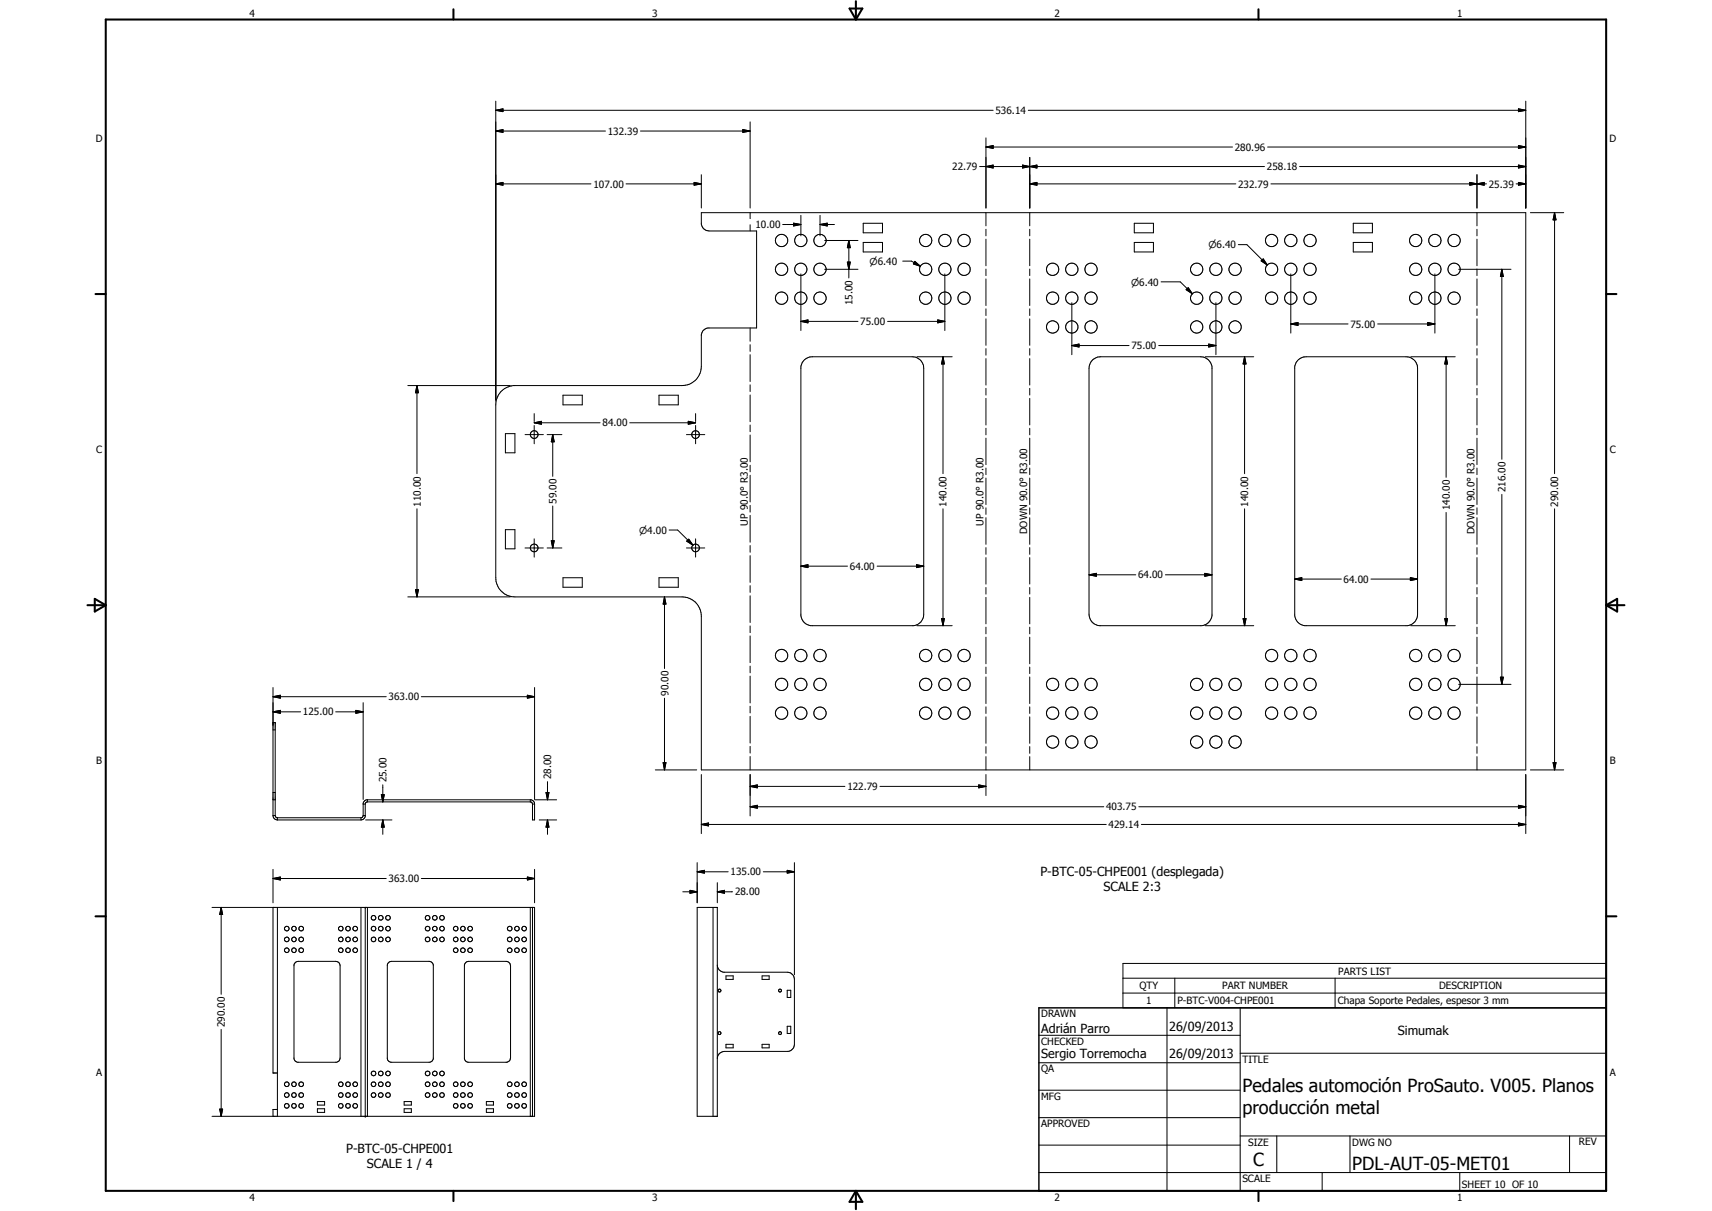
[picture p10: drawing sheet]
<svg xmlns="http://www.w3.org/2000/svg" width="594mm" height="420mm" viewBox="0 0 594 420" stroke-linecap="round" stroke-linejoin="round" font-family="sans-serif">
<g fill="none" stroke="#000" stroke-width=".35">
<path d="M172 38.3l2.5-.5v.9zM172 35.1v103.8M172 38.3h172.6M356.8 38.3h172.7M526.9 37.8l2.6 .5-2.6 .4zM529.5 35.1v37.1M172 45.5l2.5-.5v.9zM172 45.5h38.1M222.2 45.5h38.1M257.8 45l2.5 .5-2.5 .4zM260.3 42.3v29.9M339.9 57.8h98.9"/>
<path d="M342.1 51l2.5-.5v1zM342.1 57.8l2.5-.5v1zM342.1 47.8v24.4M342.1 51h85.6M354.8 57.3l2.5 .5-2.5 .5zM354.8 57.3v1l5-1v1zM357.3 57.8l2.5-.5v1zM357.3 54.6v17.6M439.9 51h89.6M451 57.8h78.5M526.9 50.5l2.6 .5-2.6 .5zM526.9 57.3l2.6 .5-2.6 .5z"/>
<path d="M172 63.8l2.5-.5v1zM172 63.8h33.1M217.2 63.8h26.2M240.9 63.3l2.5 .5-2.5 .5zM243.4 60.6v11.6M260.3 73.8v2.1M260.3 78v2.1M271.6 77.9h6.3M275.4 77.4l2.5 .5-2.5 .5zM277.9 74.7v7.1M284.6 77.9l2.5-.5v1zM284.6 77.9h5"/>
<path d="M284.6 74.7v7.1M299.5 77.5h6.7v3.3h-6.7zM342.1 73.8v4.6M342.1 79.5v2.3M357.3 63.8l2.5-.5v1zM357.3 73.8v4.6M357.3 79.5v2.3M357.3 63.8h71.5M393.6 77.5h6.7v3.3h-6.7zM441 63.8h74.8M469.6 77.5h6.6v3.3h-6.6zM510 63.3l2.5 .5-2.5 .5z"/>
<path d="M512.5 63.8l2.5-.5v1zM512.5 60.6v11.6M512.5 73.8v4.6M512.5 79.5v2.3M526.1 63.8h3.4M526.9 63.3l2.6 .5-2.6 .5zM531.1 73.8h11.5M539.4 73.8l.6 2.5h-1.1zM539.4 73.8v90.5M277.9 95v19.7M286.2 93.4h11.5M286.2 83.4h11.5"/>
<path d="M294 90.9h1.1l-.6 2.5zM294.5 83.4l.6 2.5h-1.1zM294.5 83.4v13M299.5 84.1h6.7v3.3h-6.7zM313.3 90.6h3l3.1 1.8M317.5 90.7l1.9 1.7-2.5-.8zM327.9 95v19.7M342.1 83v9.2M342.1 93.3v2.3M342.1 96.8v9.2M357.3 83v9.2M357.3 93.3v2.3"/>
<path d="M357.3 96.8v9.2M393.6 84.1h6.7v3.3h-6.7zM402.9 97.8h6.7l4.2 4.1M429.7 84.9h3l7.1 7M437.6 90.5l.8-.7 1.4 2.1zM447.9 95v20.6M469.6 84.1h6.6v3.3h-6.6zM497.9 95v20.6M506.2 93.4h18.1M512.5 83v9.2M512.5 93.3v2.3M512.5 96.8v9.2"/>
<path d="M521.2 93.4l.5 2.5h-1.1zM521.2 93.4v65.9M260.3 113.8v4.6M260.3 119.6v2.3M277.9 111.5l2.5-.5v1zM277.9 111.5h19.8M308 111.5h19.9M325.4 111l2.5 .5-2.5 .5zM342.1 107.1v2.4M342.1 110.6v9.2M357.3 107.1v2.4M357.3 110.6v9.2"/>
<path d="M371.9 119.9l2.5-.5v1zM371.9 119.9h19.9M371.9 105v18.1M402.1 119.9h19.8M411.6 100.5l.7-.7 1.5 2.1zM419.4 119.4l2.5 .5-2.5 .5zM421.9 105v18.1M447.9 112.4l2.5-.5v1zM447.9 112.4h19.9M478.1 112.4h19.8M495.4 111.9l2.5 .5-2.5 .5zM512.5 107.1v2.4"/>
<path d="M512.5 110.6v9.2M141.5 133.8h35.6M144.7 133.8l.5 2.5h-1zM144.7 133.8v30.5M173.8 135.9a7.2 7.2 0 0 1 4.3-2.1h58.6a6.6 6.6 0 0 0 6.7-6.7v-11a2.79 2.79 0 0 1 2.3-2.3h16.8v-33.7h-16.5a2.8 2.8 0 0 1-2.6-2.3v-4h286.1v193.3h-286.1v-53.3a6.7 6.7 0 0 0-6.7-6.7h-58a6.7 6.7 0 0 1-6.7-6.7v-59.9l.3-1.9zM195.4 137.1h6.7v3.4h-6.7zM228.7 137.1h6.7v3.4h-6.7zM260.3 123.1v9.3M260.3 133.5v2.3M260.3 137v9.3M279.2 124.8l1.3-.8 1.4-.2h34.7a4 4 0 0 1 3.9 4v85.3a3.9 3.9 0 0 1-3.5 4h-35.6a4 4 0 0 1-3.5-3.5v-86.3l.4-1.4zM318.2 123.8h12.2"/>
<path d="M327.2 123.8l.5 2.5h-1zM327.2 123.8v40.5M342.1 120.9v2.3M342.1 124.4v9.2M342.1 134.7v2.4M342.1 138.2v9.2M357.3 120.9v2.3M357.3 124.4v9.2M357.3 134.7v2.4M357.3 138.2v9.2M379.3 124.8l1.7-.9 .9-.1h34.7a4.1 4.1 0 0 1 4 3.5v86.3a4.1 4.1 0 0 1-3.5 3.5h-35.6a4 4 0 0 1-3.6-4v-85.3l.5-1.9zM418.2 123.8h16.9"/>
<path d="M431.9 123.8l.5 2.5h-1zM431.9 123.8v40.5M450.6 124.8l1.2-.8 1.5-.2h34.6a4 4 0 0 1 4 4v85.3a3.9 3.9 0 0 1-3.5 4h-35.7a4 4 0 0 1-3.4-3.5v-86.3l.4-1.4zM489.5 123.8h15.5M501.8 123.8l.5 2.5h-1zM501.8 123.8v41.8M512.5 120.9v2.3M512.5 124.4v9.2M512.5 134.7v2.4M512.5 138.2v9.2M175.4 150.5h3.3v6.6h-3.3zM182.2 150.8h6.3"/>
<path d="M185.4 146.7l2.5-.5v1zM185.4 146.7h22.8M185.4 143.5v2.8M185.4 147.6v6.4M189.9 150.8h5.1M191.8 150.8l.5 2.5h-1zM191.8 150.8v14.5M218.5 146.7h22.9M238.2 150.8h6.4M238.8 146.2l2.6 .5-2.6 .5zM241.4 143.5v2.8M241.4 147.6v6.4"/>
<path d="M260.3 147.4v2.4M260.3 150.9v9.3M342.1 148.6v2.3M342.1 152v9.2M357.3 148.6v2.3M357.3 152v9.2M512.5 148.6v2.3M512.5 152v9.2M144.7 176.5v30.6M191.8 175.6v14.5M260.3 161.4v2.3M260.3 164.9v9.3"/>
<path d="M260.3 175.3v2.4M260.3 178.8v9.3M327.2 176.5v40.6M342.1 162.4v2.3M342.1 165.9v9.1M342.1 176.2v2.3M342.1 179.6v9.2M357.3 162.4v2.3M357.3 165.9v9.1M357.3 176.2v2.3M357.3 179.6v9.2M431.9 176.5v40.6"/>
<path d="M501.8 177.8v39.3M512.5 162.4v2.3M512.5 165.9v9.1M512.5 176.2v2.3M512.5 179.6v9.2M521.2 171.5v65.9M539.4 176.5v90.6M175.4 183.8h3.3v6.6h-3.3zM182.2 190.1h6.3M185.4 186.9v6.4M189.9 190.1h5.1M191.3 187.6h1l-.5 2.5z"/>
<path d="M232.2 183.9h3l5.2 5.2M238.2 190.1h6.4M238.3 187.7l.7-.6 1.4 2zM241.4 186.9v6.4M260.3 189.3v2.3M260.3 192.8v9.3M277.9 196.4l2.5-.5v1zM277.9 196.4h16.2M304.4 196.4h16.1M318 195.9l2.5 .5-2.5 .5zM342.1 190v2.3M342.1 193.5v9.1"/>
<path d="M357.3 190v2.3M357.3 193.5v9.1M377.9 199.4l2.5-.5v1zM377.9 199.4h16.2M404.4 199.4h16.2M418.1 198.9l2.5 .5-2.5 .5zM512.5 190v2.3M512.5 193.5v9.1M141.5 207.1h35.6M144.2 204.6h1l-.5 2.5zM195.4 200.4h6.7v3.4h-6.7zM228.7 200.4h6.7v3.4h-6.7z"/>
<path d="M230.6 207.1l.5 2.5h-1zM230.6 207.1v24.8M260.3 203.2v2.3M260.3 206.7v9.3M260.3 217.2v2.3M318.2 217.1h12.2M326.7 214.6h1l-.5 2.5zM342.1 203.8v2.3M342.1 207.3v9.2M342.1 217.6v2.3M357.3 203.8v2.3M357.3 207.3v9.2"/>
<path d="M357.3 217.6v2.3M418.2 217.1h16.9M431.4 214.6h1l-.5 2.5zM449.3 200.9l2.4-.5v1zM449.3 200.9h16.1M475.7 200.9h16.2M489.4 200.4l2.5 .5-2.5 .5zM489.5 217.1h15.5M501.3 214.6h1l-.5 2.5zM512.5 203.8v2.3M512.5 207.3v9.2M512.5 217.6v2.3"/>
<path d="M94.7 238.5v44.5M185.5 238.5v38.9M260.3 220.6v9.3M260.3 231.1v2.3M260.3 234.6v9.3M342.1 221.1v9.2M342.1 231.4v2.3M342.1 234.9v9.2M357.3 221.1v9.2M357.3 231.4v2.3M357.3 234.9v9.2M506.2 237.4h18.1"/>
<path d="M512.5 221.1v9.2M512.5 231.4v2.3M512.5 234.9v9.2M520.6 234.9h1.1l-.5 2.5zM94.7 241.7l2.6-.5v1zM94.7 247l2.6-.5v1zM94.7 250.7h.8v32.3M94.7 253.2h.8M94.7 241.7h39.3M94.7 247h9.6M116.5 247h9.5M123.5 246.5l2.5 .5-2.5 .5z"/>
<path d="M126 243.8v33.6M146.2 241.7h39.3M183 241.2l2.5 .5-2.5 .5zM230.6 242.2v24.9M260.3 245v2.4M260.3 248.5v9.3M260.3 259v2.3M342.1 245.2v2.3M342.1 248.7v9.2M342.1 259v2.4M357.3 245.2v2.3M357.3 248.7v9.2"/>
<path d="M357.3 259v2.4M512.5 245.2v2.3M512.5 248.7v9.2M512.5 259v2.4M94.7 275h.8M94.7 277.5h.8M126 279h.7M126.7 279v4.3l-.6 .9-.8 .3M127.5 278.2l-.4 .1-.4 .7M127.5 277.5v.7M127.5 278.2h56.5M132.3 275.7h1l-.5 2.5z"/>
<path d="M132.8 272.3v5.9M184 278.2l.4 .1 .4 .7M184 277.5v.7M184.8 279v5.5h.7v-5.5M184.8 279h.7M185.5 279l-.4-1.1-.8-.4h-57.1l-.8 .4-.4 .8v4.3M185.6 277.5h7.6M189.5 275h1l-.5 2.5zM190 271.2v6.3M227.4 267.1h14.4M230.1 264.6h1l-.5 2.5zM243.4 268.7v20.5"/>
<path d="M260.3 279.9l2.5-.5v1zM260.3 272.8l2.5-.5v1zM260.3 262.5v4.6M260.3 268.7v14.4M260.3 279.9h122.7M260.3 272.8h32.9M305.3 272.8h36.8M339.6 272.3l2.5 .5-2.5 .5zM342.1 262.5v4.6M342.1 268.7v7.3M357.3 262.5v4.6M395.2 279.9h134.3"/>
<path d="M512.5 262.5v4.6M526.9 279.4l2.6 .5-2.6 .5zM529.5 268.7v20.5M531.1 267.1h11.5M538.9 264.6h1.1l-.6 2.5zM94.7 283l.3 .8 .4 .4 .9 .3M94.7 283h.8M95.5 283l.5 .7h29.5l.5-.7M96.3 283.7v.8M96.3 284.5h29M125.3 283.7v.8M126 283h.7"/>
<path d="M126.9 284.5h9.1M132.8 284.5l.5 2.5h-1zM132.8 284.5v5M187.1 284.5h6.1M190 284.5l.5 2.5h-1zM190 284.5v5M241.9 299.3v13.9M243.4 286l2.5-.5v1.1zM243.4 286h140.5M275.7 299.3v38.9M396.1 286h133.4M526.9 285.5l2.6 .5-2.6 .6z"/>
<path d="M73.6 314.8h111.9v72.5h-111.9M76.7 314.8l.6 2.5h-1.1zM76.7 314.8v30.2M94.7 304.8l2.6-.5v1zM94.7 301.6v11.6M94.7 314.8v57.5h1.6M94.7 304.8h39.3M96.3 314.8v72.5M125.3 314.8v72.5M126.7 314.8v72.5M127.5 314.8v72.5M146.2 304.8h39.3"/>
<path d="M183 304.3l2.5 .5-2.5 .5zM184 314.8v72.5M184.8 314.8v72.5M185.5 301.6v11.6M236.9 309.4h5M239.4 308.9l2.5 .5-2.5 .5zM241.9 302.5l2.5-.5v.9zM241.9 314.8h7v72.5h-7zM241.9 302.5h10.8M247.4 314.8v72.5M248.9 309.4l2.5-.5v1zM248.9 306.2v7"/>
<path d="M248.9 309.4h5.3M264.9 302.5h10.8M273.2 302l2.5 .5-2.5 .4zM102.4 334l1.1-.5h13a1.52 1.52 0 0 1 1.5 1.6v32l-.2 .8-1 .7h-13.6l-.8-.5-.4-.8v-32.5zM134.6 334.2l.4-.4 .9-.3h13l.8 .3 .6 .7 .1 32.8-.5 .8-.4 .3-13.9 .2-1-.7-.2-.6v-32.5zM161.8 333.8l.8-.3h13a1.6 1.6 0 0 1 1.6 1.6v32l-.3 .8-1 .7h-13.6l-.7-.5-.4-.8v-32.5zM248.9 334.8a2.47 2.47 0 0 0 2.2 2.5h22.1a2.59 2.59 0 0 1 2.5 2.5v22.5a2.58 2.58 0 0 1-2.2 2.5h-22.1a2.52 2.52 0 0 0-2.5 2.5M251.9 338.6h2.5v1.2h-2.5zM264.4 338.6h2.5v1.2h-2.5zM389.7 334.3h167.7v15.4h-167.7zM389.7 339.4h167.7M407.7 339.4v10.3"/>
<path d="M463.3 339.4v10.3M76.7 357.2v30.1M273.2 343.6h1.2v2.5h-1.2zM273.2 356.1h1.2v2.5h-1.2zM360.5 359.2h69.9M389.7 344.6h167.7M405 349.7v63.5M430.4 349.7v63.5M251.9 362.3h2.5v1.3h-2.5zM264.4 362.3h2.5v1.3h-2.5zM360.5 368.7h69.9M360.5 378.2h69.9"/>
<path d="M430.4 365.4h127M76.2 384.8h1.1l-.6 2.5zM96.3 384.9h-1.6v2.4M110.1 382.2h2.5v1.2h-2.5zM110.1 384.7h2.5v1.3h-2.5zM140.2 382.2h2.5v1.2h-2.5zM140.2 384.7h2.5v1.3h-2.5zM168.8 382.2h2.4v1.2h-2.4zM168.8 384.7h2.4v1.3h-2.4zM360.5 387.8h69.9M360.5 397.3h69.9M430.4 394.1h127"/>
<path d="M443.1 394.1v12.7M468.5 394.1v12.7M544.7 394.1v12.7M360.5 406.8h196.9M458.8 406.8v6.4M506.6 406.8v6.4"/>
<circle cx="271.2" cy="93.4" r="2.13"/>
<circle cx="271.2" cy="83.4" r="2.13"/>
<circle cx="277.9" cy="83.4" r="2.14"/>
<circle cx="277.9" cy="93.4" r="2.13"/>
<circle cx="284.5" cy="83.4" r="2.13"/>
<circle cx="284.5" cy="93.4" r="2.13"/>
<circle cx="321.2" cy="83.4" r="2.14"/>
<circle cx="321.2" cy="93.4" r="2.13"/>
<circle cx="327.9" cy="83.4" r="2.13"/>
<circle cx="327.9" cy="93.4" r="2.12"/>
<circle cx="334.6" cy="93.4" r="2.12"/>
<circle cx="334.6" cy="83.4" r="2.14"/>
<circle cx="365.2" cy="93.4" r="2.14"/>
<circle cx="371.9" cy="93.4" r="2.13"/>
<circle cx="378.6" cy="93.4" r="2.13"/>
<circle cx="415.3" cy="93.4" r="2.13"/>
<circle cx="421.9" cy="93.4" r="2.12"/>
<circle cx="428.6" cy="93.4" r="2.13"/>
<circle cx="441.2" cy="93.4" r="2.14"/>
<circle cx="441.2" cy="83.4" r="2.14"/>
<circle cx="447.9" cy="93.4" r="2.13"/>
<circle cx="447.9" cy="83.4" r="2.13"/>
<circle cx="454.6" cy="93.4" r="2.14"/>
<circle cx="454.6" cy="83.4" r="2.14"/>
<circle cx="491.2" cy="93.4" r="2.12"/>
<circle cx="491.3" cy="83.4" r="2.13"/>
<circle cx="497.9" cy="83.4" r="2.13"/>
<circle cx="497.9" cy="93.4" r="2.14"/>
<circle cx="504.6" cy="93.4" r="2.12"/>
<circle cx="504.6" cy="83.4" r="2.13"/>
<circle cx="271.2" cy="103.4" r="2.15"/>
<circle cx="277.9" cy="103.4" r="2.14"/>
<circle cx="284.5" cy="103.4" r="2.15"/>
<circle cx="321.2" cy="103.4" r="2.15"/>
<circle cx="327.9" cy="103.4" r="2.14"/>
<circle cx="334.6" cy="103.4" r="2.14"/>
<circle cx="365.3" cy="103.4" r="2.14"/>
<circle cx="365.3" cy="113.4" r="2.13"/>
<circle cx="371.9" cy="113.4" r="2.13"/>
<circle cx="371.9" cy="103.4" r="2.15"/>
<circle cx="378.6" cy="103.4" r="2.14"/>
<circle cx="378.6" cy="113.5" r="2.13"/>
<circle cx="415.2" cy="113.5" r="2.14"/>
<circle cx="415.3" cy="103.5" r="2.15"/>
<circle cx="421.9" cy="103.5" r="2.13"/>
<circle cx="421.9" cy="113.4" r="2.13"/>
<circle cx="428.6" cy="113.5" r="2.14"/>
<circle cx="428.6" cy="103.4" r="2.14"/>
<circle cx="441.2" cy="103.4" r="2.14"/>
<circle cx="447.9" cy="103.4" r="2.15"/>
<circle cx="454.6" cy="103.4" r="2.14"/>
<circle cx="491.2" cy="103.4" r="2.14"/>
<circle cx="497.9" cy="103.5" r="2.13"/>
<circle cx="504.6" cy="103.4" r="2.14"/>
<circle cx="185.4" cy="150.8" r="1.35"/>
<circle cx="241.4" cy="150.8" r="1.33"/>
<circle cx="185.4" cy="190.1" r="1.34"/>
<circle cx="241.3" cy="190.1" r="1.33"/>
<circle cx="271.2" cy="237.4" r="2.15"/>
<circle cx="271.2" cy="227.4" r="2.15"/>
<circle cx="277.9" cy="227.4" r="2.15"/>
<circle cx="277.9" cy="237.4" r="2.13"/>
<circle cx="284.5" cy="227.4" r="2.14"/>
<circle cx="284.5" cy="237.4" r="2.15"/>
<circle cx="321.2" cy="237.5" r="2.14"/>
<circle cx="321.2" cy="227.4" r="2.14"/>
<circle cx="327.9" cy="227.4" r="2.14"/>
<circle cx="327.9" cy="237.4" r="2.13"/>
<circle cx="334.6" cy="227.5" r="2.12"/>
<circle cx="334.6" cy="237.4" r="2.14"/>
<circle cx="365.3" cy="237.4" r="2.14"/>
<circle cx="371.9" cy="237.4" r="2.13"/>
<circle cx="378.6" cy="237.4" r="2.13"/>
<circle cx="415.3" cy="237.4" r="2.13"/>
<circle cx="421.9" cy="237.4" r="2.14"/>
<circle cx="428.6" cy="237.4" r="2.13"/>
<circle cx="441.2" cy="227.4" r="2.15"/>
<circle cx="441.2" cy="237.4" r="2.14"/>
<circle cx="447.9" cy="237.4" r="2.13"/>
<circle cx="447.9" cy="227.4" r="2.13"/>
<circle cx="454.6" cy="227.4" r="2.15"/>
<circle cx="454.6" cy="237.4" r="2.14"/>
<circle cx="491.2" cy="227.4" r="2.14"/>
<circle cx="491.3" cy="237.4" r="2.13"/>
<circle cx="497.9" cy="237.5" r="2.12"/>
<circle cx="497.9" cy="227.4" r="2.15"/>
<circle cx="504.6" cy="227.4" r="2.14"/>
<circle cx="504.6" cy="237.4" r="2.13"/>
<circle cx="271.2" cy="247.4" r="2.14"/>
<circle cx="277.9" cy="247.4" r="2.13"/>
<circle cx="284.6" cy="247.4" r="2.14"/>
<circle cx="321.2" cy="247.4" r="2.13"/>
<circle cx="327.9" cy="247.4" r="2.12"/>
<circle cx="334.5" cy="247.4" r="2.13"/>
<circle cx="365.2" cy="257.4" r="2.15"/>
<circle cx="365.2" cy="247.4" r="2.14"/>
<circle cx="371.9" cy="257.4" r="2.15"/>
<circle cx="371.9" cy="247.4" r="2.13"/>
<circle cx="378.6" cy="247.4" r="2.13"/>
<circle cx="378.6" cy="257.4" r="2.15"/>
<circle cx="415.3" cy="247.4" r="2.13"/>
<circle cx="415.3" cy="257.4" r="2.13"/>
<circle cx="421.9" cy="257.5" r="2.14"/>
<circle cx="421.9" cy="247.4" r="2.12"/>
<circle cx="428.6" cy="257.4" r="2.14"/>
<circle cx="428.6" cy="247.4" r="2.13"/>
<circle cx="441.2" cy="247.4" r="2.14"/>
<circle cx="447.9" cy="247.4" r="2.13"/>
<circle cx="454.6" cy="247.4" r="2.14"/>
<circle cx="491.2" cy="247.4" r="2.12"/>
<circle cx="497.9" cy="247.4" r="2.13"/>
<circle cx="504.6" cy="247.4" r="2.12"/>
<circle cx="129.6" cy="318.4" r=".79"/>
<circle cx="132.1" cy="318.4" r=".8"/>
<circle cx="134.6" cy="318.4" r=".81"/>
<circle cx="148.4" cy="318.4" r=".8"/>
<circle cx="150.9" cy="318.4" r=".8"/>
<circle cx="153.4" cy="318.4" r=".81"/>
<circle cx="99.5" cy="329.7" r=".81"/>
<circle cx="99.5" cy="325.9" r=".81"/>
<circle cx="99.5" cy="322.2" r=".81"/>
<circle cx="102" cy="326" r=".79"/>
<circle cx="102" cy="329.7" r=".79"/>
<circle cx="102" cy="322.2" r=".79"/>
<circle cx="104.5" cy="329.7" r=".8"/>
<circle cx="104.5" cy="322.2" r=".8"/>
<circle cx="104.5" cy="325.9" r=".8"/>
<circle cx="118.2" cy="329.7" r=".81"/>
<circle cx="118.2" cy="325.9" r=".81"/>
<circle cx="118.3" cy="322.2" r=".81"/>
<circle cx="120.7" cy="325.9" r=".8"/>
<circle cx="120.7" cy="329.7" r=".8"/>
<circle cx="120.8" cy="322.2" r=".79"/>
<circle cx="123.2" cy="325.9" r=".81"/>
<circle cx="123.2" cy="329.7" r=".81"/>
<circle cx="123.3" cy="322.2" r=".81"/>
<circle cx="129.6" cy="325.9" r=".8"/>
<circle cx="129.6" cy="322.2" r=".8"/>
<circle cx="132.1" cy="322.2" r=".8"/>
<circle cx="132.1" cy="326" r=".8"/>
<circle cx="134.6" cy="322.2" r=".8"/>
<circle cx="134.6" cy="326" r=".79"/>
<circle cx="148.4" cy="322.2" r=".8"/>
<circle cx="148.4" cy="325.9" r=".8"/>
<circle cx="150.9" cy="322.2" r=".79"/>
<circle cx="150.9" cy="326" r=".79"/>
<circle cx="153.4" cy="325.9" r=".8"/>
<circle cx="153.4" cy="322.2" r=".8"/>
<circle cx="158.1" cy="322.2" r=".79"/>
<circle cx="158.1" cy="329.7" r=".79"/>
<circle cx="158.1" cy="325.9" r=".8"/>
<circle cx="160.6" cy="329.7" r=".81"/>
<circle cx="160.6" cy="325.9" r=".81"/>
<circle cx="160.6" cy="322.2" r=".8"/>
<circle cx="163.2" cy="322.2" r=".8"/>
<circle cx="163.2" cy="325.9" r=".8"/>
<circle cx="163.2" cy="329.7" r=".8"/>
<circle cx="176.9" cy="325.9" r=".81"/>
<circle cx="176.9" cy="329.7" r=".81"/>
<circle cx="176.9" cy="322.2" r=".8"/>
<circle cx="179.4" cy="322.2" r=".79"/>
<circle cx="179.4" cy="329.7" r=".79"/>
<circle cx="179.4" cy="326" r=".79"/>
<circle cx="181.9" cy="322.2" r=".79"/>
<circle cx="181.9" cy="326" r=".79"/>
<circle cx="181.9" cy="329.7" r=".79"/>
<circle cx="249.7" cy="358.4" r=".51"/>
<circle cx="249.7" cy="343.7" r=".49"/>
<circle cx="270.7" cy="358.5" r=".5"/>
<circle cx="270.7" cy="343.7" r=".49"/>
<circle cx="99.5" cy="379.9" r=".81"/>
<circle cx="99.5" cy="376.2" r=".8"/>
<circle cx="102" cy="379.9" r=".79"/>
<circle cx="102" cy="376.2" r=".79"/>
<circle cx="104.5" cy="376.2" r=".79"/>
<circle cx="104.5" cy="379.9" r=".81"/>
<circle cx="118.2" cy="379.9" r=".8"/>
<circle cx="118.2" cy="376.2" r=".8"/>
<circle cx="120.7" cy="379.9" r=".81"/>
<circle cx="120.8" cy="376.2" r=".79"/>
<circle cx="123.2" cy="376.2" r=".8"/>
<circle cx="123.3" cy="379.9" r=".81"/>
<circle cx="129.6" cy="379.9" r=".81"/>
<circle cx="129.6" cy="376.2" r=".8"/>
<circle cx="129.6" cy="372.4" r=".8"/>
<circle cx="132.1" cy="379.9" r=".81"/>
<circle cx="132.1" cy="372.4" r=".8"/>
<circle cx="132.1" cy="376.2" r=".8"/>
<circle cx="134.6" cy="379.9" r=".81"/>
<circle cx="134.6" cy="372.4" r=".8"/>
<circle cx="134.6" cy="376.2" r=".79"/>
<circle cx="148.4" cy="372.4" r=".8"/>
<circle cx="148.4" cy="379.9" r=".81"/>
<circle cx="148.4" cy="376.2" r=".81"/>
<circle cx="150.9" cy="379.9" r=".81"/>
<circle cx="150.9" cy="372.4" r=".79"/>
<circle cx="150.9" cy="376.2" r=".79"/>
<circle cx="153.4" cy="379.9" r=".81"/>
<circle cx="153.4" cy="376.2" r=".8"/>
<circle cx="153.4" cy="372.4" r=".8"/>
<circle cx="158.1" cy="379.9" r=".8"/>
<circle cx="158.1" cy="376.2" r=".79"/>
<circle cx="160.6" cy="379.9" r=".8"/>
<circle cx="160.6" cy="376.2" r=".79"/>
<circle cx="163.1" cy="379.9" r=".81"/>
<circle cx="163.2" cy="376.2" r=".8"/>
<circle cx="176.9" cy="379.9" r=".81"/>
<circle cx="176.9" cy="376.2" r=".8"/>
<circle cx="179.4" cy="379.9" r=".8"/>
<circle cx="179.4" cy="376.2" r=".79"/>
<circle cx="181.9" cy="379.9" r=".8"/>
<circle cx="181.9" cy="376.2" r=".79"/>
<circle cx="99.5" cy="383.7" r=".81"/>
<circle cx="102" cy="383.7" r=".79"/>
<circle cx="104.5" cy="383.7" r=".79"/>
<circle cx="118.2" cy="383.7" r=".8"/>
<circle cx="120.8" cy="383.7" r=".79"/>
<circle cx="123.2" cy="383.7" r=".81"/>
<circle cx="158.1" cy="383.7" r=".79"/>
<circle cx="160.6" cy="383.7" r=".8"/>
<circle cx="163.2" cy="383.7" r=".8"/>
<circle cx="176.9" cy="383.7" r=".79"/>
<circle cx="179.4" cy="383.7" r=".79"/>
<circle cx="181.9" cy="383.7" r=".79"/>
</g>
<g fill="#000">
<circle cx="126.7" cy="314.8" r=".18"/>
<circle cx="126.7" cy="387.3" r=".18"/>
</g>
<g fill="none" stroke="#000" stroke-width=".71">
<path d="M36.7 6.8h520.7v406.4h-520.7zM157.3 3.2v3.6M294.8 3h4.4l-2.2 3.8zM297 .4v6.4M436.7 3.2v3.6M33.1 102h3.6M557.4 102h3.5M30.3 210h6.4M32.9 207.8l3.8 2.2-3.8 2.2zM557.4 210h6.3M557.4 210l3.8-2.2v4.4zM33.1 317.9h3.6"/>
<path d="M557.4 317.9h3.5M157.3 413.2v3.5M297 413.2v6.3M297 413.2l2.2 3.8h-4.4zM436.7 413.2v3.5"/>
</g>
<path d="M360.5 349.7h196.9v63.5h-196.9z" fill="none" stroke="#000" stroke-width=".51"/>
<g fill="#000">
<path d="M172 38.3l2.5-.5v.9zM526.9 37.8l2.6 .5-2.6 .4zM172 45.5l2.5-.5v.9zM257.8 45l2.5 .5-2.5 .4zM342.1 51l2.5-.5v1zM342.1 57.8l2.5-.5v1zM354.8 57.3l2.5 .5-2.5 .5zM357.3 57.8l2.5-.5v1zM526.9 50.5l2.6 .5-2.6 .5zM526.9 57.3l2.6 .5-2.6 .5zM172 63.8l2.5-.5v1zM240.9 63.3l2.5 .5-2.5 .5z"/>
<path d="M275.4 77.4l2.5 .5-2.5 .5zM284.6 77.9l2.5-.5v1zM357.3 63.8l2.5-.5v1zM510 63.3l2.5 .5-2.5 .5zM512.5 63.8l2.5-.5v1zM526.9 63.3l2.6 .5-2.6 .5zM539.4 73.8l.6 2.5h-1.1zM294 90.9h1.1l-.6 2.5zM294.5 83.4l.6 2.5h-1.1zM317.5 90.7l1.9 1.7-2.5-.8zM437.6 90.5l.8-.7 1.4 2.1zM521.2 93.4l.5 2.5h-1.1z"/>
<path d="M277.9 111.5l2.5-.5v1zM325.4 111l2.5 .5-2.5 .5zM371.9 119.9l2.5-.5v1zM411.6 100.5l.7-.7 1.5 2.1zM447.9 112.4l2.5-.5v1zM495.4 111.9l2.5 .5-2.5 .5zM144.7 133.8l.5 2.5h-1zM327.2 123.8l.5 2.5h-1zM419.4 119.4l2.5 .5-2.5 .5zM431.9 123.8l.5 2.5h-1zM501.8 123.8l.5 2.5h-1zM185.4 146.7l2.5-.5v1z"/>
<path d="M191.8 150.8l.5 2.5h-1zM238.8 146.2l2.6 .5-2.6 .5zM191.3 187.6h1l-.5 2.5zM238.3 187.7l.7-.6 1.4 2zM277.9 196.4l2.5-.5v1zM318 195.9l2.5 .5-2.5 .5zM377.9 199.4l2.5-.5v1zM418.1 198.9l2.5 .5-2.5 .5zM144.2 204.6h1l-.5 2.5zM230.6 207.1l.5 2.5h-1zM326.7 214.6h1l-.5 2.5zM431.4 214.6h1l-.5 2.5z"/>
<path d="M449.3 200.9l2.4-.5v1zM489.4 200.4l2.5 .5-2.5 .5zM501.3 214.6h1l-.5 2.5zM520.6 234.9h1.1l-.5 2.5zM94.7 241.7l2.6-.5v1zM94.7 247l2.6-.5v1zM123.5 246.5l2.5 .5-2.5 .5zM183 241.2l2.5 .5-2.5 .5zM132.3 275.7h1l-.5 2.5zM189.5 275h1l-.5 2.5zM230.1 264.6h1l-.5 2.5zM260.3 279.9l2.5-.5v1z"/>
<path d="M260.3 272.8l2.5-.5v1zM339.6 272.3l2.5 .5-2.5 .5zM538.9 264.6h1.1l-.6 2.5zM132.8 284.5l.5 2.5h-1zM190 284.5l.5 2.5h-1zM243.4 286l2.5-.5v1.1zM526.9 279.4l2.6 .5-2.6 .5zM526.9 285.5l2.6 .5-2.6 .6zM76.7 314.8l.6 2.5h-1.1zM94.7 304.8l2.6-.5v1zM183 304.3l2.5 .5-2.5 .5zM239.4 308.9l2.5 .5-2.5 .5z"/>
<path d="M241.9 302.5l2.5-.5v.9zM248.9 309.4l2.5-.5v1zM273.2 302l2.5 .5-2.5 .4zM76.2 384.8h1.1l-.6 2.5z"/>
</g>
<g font-size="6.3">
<text x="431.1" y="379">Pedales automoción ProSauto. V005. Planos</text>
<text x="431.1" y="386.5">producción metal</text>
<text x="434.8" y="404.7">C</text>
<text x="469.2" y="406">PDL-AUT-05-MET01</text>
</g>
<g font-size="4.4">
<text x="361" y="304">P-BTC-05-CHPE001 (desplegada)</text>
<text x="382.9" y="309.3">SCALE 2:3</text>
<text x="361.3" y="358.4">Adrián Parro</text>
<text x="405.7" y="357.7">26/09/2013</text>
<text x="485" y="359.2">Simumak</text>
<text x="361.3" y="367.1">Sergio Torremocha</text>
<text x="405.7" y="367.2">26/09/2013</text>
<text x="120.1" y="400">P-BTC-05-CHPE001</text>
<text x="127.3" y="405.2">SCALE 1 / 4</text>
</g>
<g font-size="3.5">
<text x="86.6" y="5.8">4</text>
<text x="226.3" y="5.8">3</text>
<text x="365.9" y="5.8">2</text>
<text x="505.6" y="5.8">1</text>
<text x="345.4" y="39.5">536.14</text>
<text x="210.9" y="46.7">132.39</text>
<text x="33.3" y="49.4">D</text>
<text x="428.5" y="52.3">280.96</text>
<text x="558.5" y="49.4">D</text>
<text x="330.4" y="59.1">22.79</text>
<text x="439.6" y="59.1">258.18</text>
<text x="205.9" y="65.1">107.00</text>
<text x="429.6" y="65.1">232.79</text>
<text x="516.6" y="65.1">25.39</text>
<text x="262.2" y="79.2">10.00</text>
<text x="295.9" y="105.9" transform="rotate(-90 295.9 105.9)">15.00</text>
<text x="298.5" y="112.8">75.00</text>
<text x="468.6" y="113.7">75.00</text>
<text x="392.6" y="121.2">75.00</text>
<text x="209.1" y="148">84.00</text>
<text x="33.4" y="157.3">C</text>
<text x="558.6" y="157.3">C</text>
<text x="522.4" y="170.8" transform="rotate(-90 522.4 170.8)">216.00</text>
<text x="146" y="175.8" transform="rotate(-90 146 175.8)">110.00</text>
<text x="193.1" y="174.8" transform="rotate(-90 193.1 174.8)">59.00</text>
<text x="328.5" y="175.8" transform="rotate(-90 328.5 175.8)">140.00</text>
<text x="433.1" y="175.8" transform="rotate(-90 433.1 175.8)">140.00</text>
<text x="503.1" y="177" transform="rotate(-90 503.1 177)">140.00</text>
<text x="540.7" y="175.8" transform="rotate(-90 540.7 175.8)">290.00</text>
<text x="259.5" y="182.3" transform="rotate(-90 259.5 182.3)">UP 90.0° R3.00</text>
<text x="341.3" y="182.3" transform="rotate(-90 341.3 182.3)">UP 90.0° R3.00</text>
<text x="356.5" y="185.4" transform="rotate(-90 356.5 185.4)">DOWN 90.0° R3.00</text>
<text x="511.7" y="185.4" transform="rotate(-90 511.7 185.4)">DOWN 90.0° R3.00</text>
<text x="294.9" y="197.7">64.00</text>
<text x="394.9" y="200.7">64.00</text>
<text x="466.3" y="202.2">64.00</text>
<text x="134.9" y="243">363.00</text>
<text x="231.9" y="241.5" transform="rotate(-90 231.9 241.5)">90.00</text>
<text x="105.1" y="248.2">125.00</text>
<text x="33.4" y="265.2">B</text>
<text x="558.6" y="265.2">B</text>
<text x="134.1" y="271.5" transform="rotate(-90 134.1 271.5)">25.00</text>
<text x="191.3" y="270.4" transform="rotate(-90 191.3 270.4)">28.00</text>
<text x="294" y="274.1">122.79</text>
<text x="383.8" y="281.1">403.75</text>
<text x="384.7" y="287.3">429.14</text>
<text x="253.5" y="303.7">135.00</text>
<text x="134.9" y="306.1">363.00</text>
<text x="255.1" y="310.7">28.00</text>
<text x="464.4" y="338.1">PARTS LIST</text>
<text x="395.4" y="343.2">QTY</text>
<text x="424.1" y="343.2">PART NUMBER</text>
<text x="499.4" y="343.2">DESCRIPTION</text>
<text x="361.3" y="353">DRAWN</text>
<text x="397.7" y="348.4">1</text>
<text x="408.6" y="348.4">P-BTC-V004-CHPE001</text>
<text x="464.2" y="348.4">Chapa Soporte Pedales, espesor 3 mm</text>
<text x="78.1" y="356.4" transform="rotate(-90 78.1 356.4)">290.00</text>
<text x="361.3" y="362.5">CHECKED</text>
<text x="431.1" y="368.7">TITLE</text>
<text x="33.4" y="373.2">A</text>
<text x="361.3" y="372.1">QA</text>
<text x="558.6" y="373.2">A</text>
<text x="361.3" y="381.6">MFG</text>
<text x="361.3" y="391.1">APPROVED</text>
<text x="433.1" y="397.5">SIZE</text>
<text x="469.2" y="397.5">DWG NO</text>
<text x="547.9" y="397.4">REV</text>
<text x="431.1" y="410.2">SCALE</text>
<text x="507.3" y="412.3">SHEET 10 OF 10</text>
<text x="86.6" y="416.7">4</text>
<text x="226.3" y="416.7">3</text>
<text x="365.9" y="416.7">2</text>
<text x="505.6" y="416.7">1</text>
</g>
<g font-size="3.3">
<text x="419.3" y="86.1">n6.40</text>
<text x="301.7" y="91.9">n6.40</text>
<text x="392.5" y="99.1">n6.40</text>
<text x="221.8" y="185.2">n4.00</text>
</g>
</svg>
